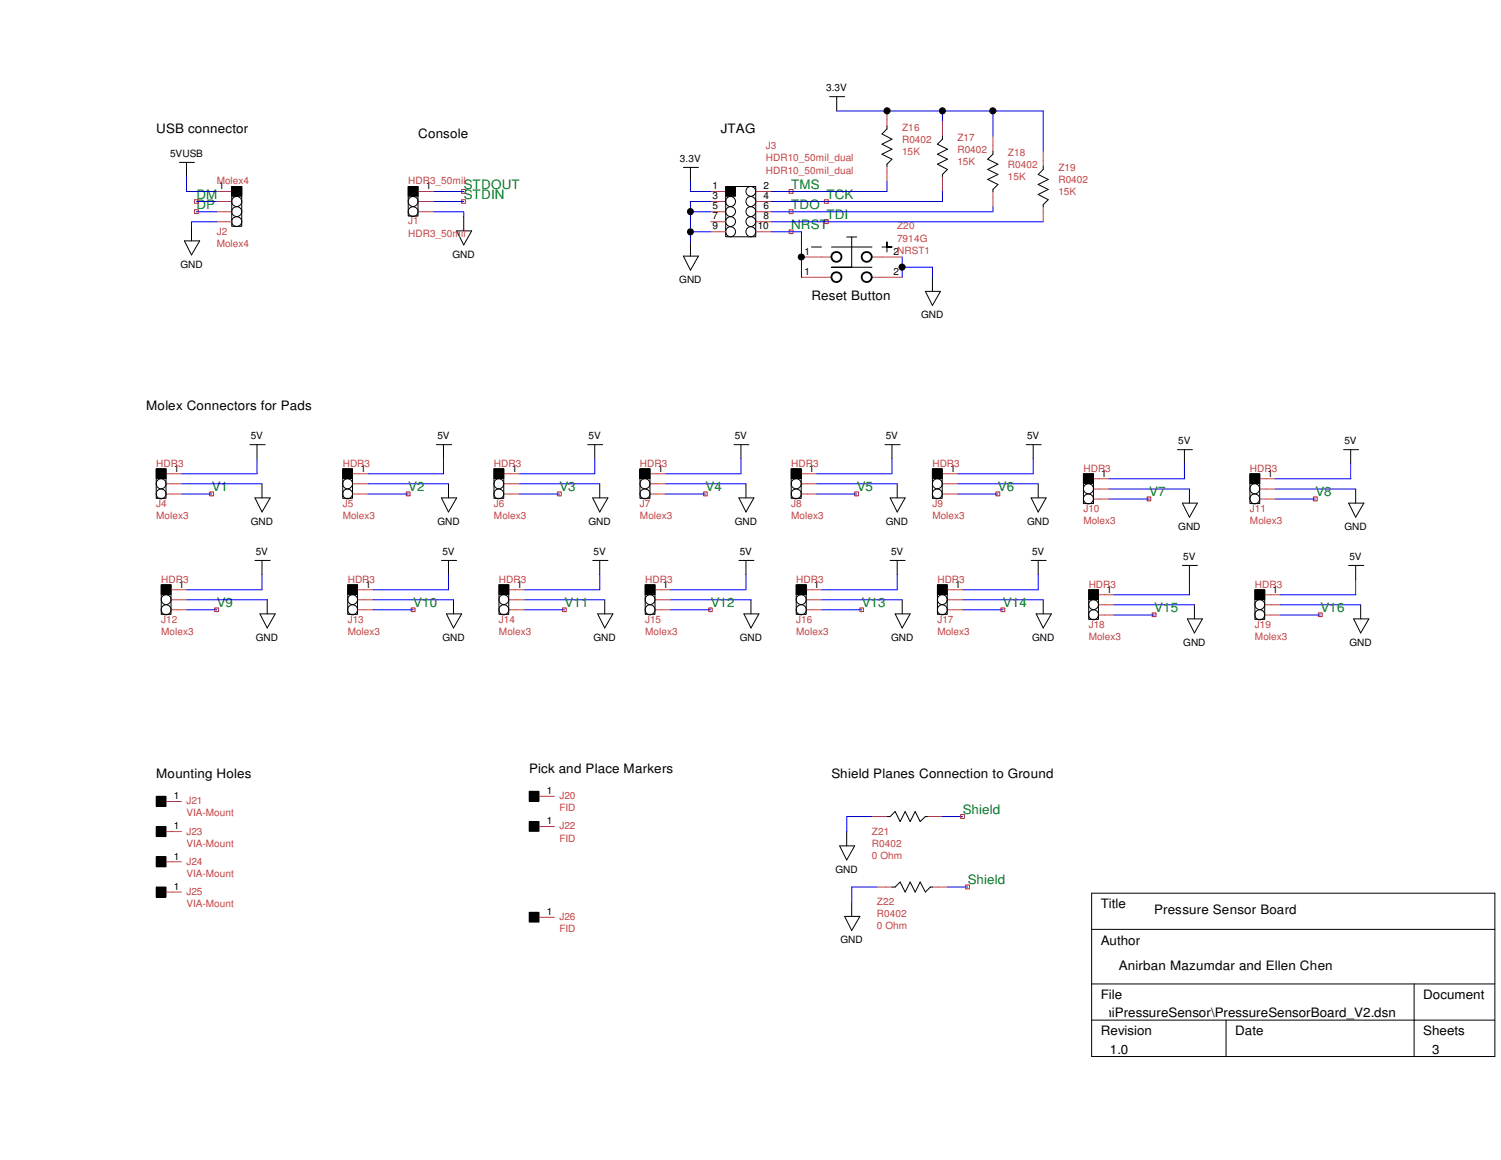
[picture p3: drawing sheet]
<svg xmlns="http://www.w3.org/2000/svg" width="279mm" height="216mm" viewBox="0 0 279 216" stroke-linecap="round" stroke-linejoin="round" font-family="sans-serif">
<g fill="none" stroke="#000" stroke-width=".19">
<path d="M154.4 18h2.8M155.7 18v2.7M33.4 30.2h2.8M34.7 30.2v2.7M43.1 34.7h1.9v1.8h-1.9zM43.1 34.7h1.9v7.4h-1.9zM76 34.7h1.8v1.8h-1.8zM76 34.7h1.8v5.5h-1.8zM127.2 31.2h2.8M128.5 31.2v2.6M135.1 34.7h1.8v1.8h-1.8zM135.1 34.7h5.6v9.4h-5.6z"/>
<path d="M165.1 23.5v.5l-.9 .9 1.8 1-1.8 .9 1.8 1-1.8 .9 1.8 .9-.9 1v.3M175.4 25.3v.6l-.9 .9 1.9 1-1.9 .9 1.9 .9-1.9 1 1.9 .9-1 1v.4M184.8 28.2v.5l-.9 .9 1.9 1-1.9 .9 1.9 1-1.9 .9 1.9 .9-1 1v.3M194.2 30.9v.6l-.9 1 1.8 .9-1.8 .9 1.8 1-1.8 .9 1.8 1-.9 .9v.4M34.3 44.8h2.9l-1.6 2.7zM35.6 42.2v2.6M85 43h2.8l-1.5 2.6zM86.3 40.3v2.7M127.2 47.7h2.8l-1.5 2.6zM128.5 45v2.7M151 46h1.9M154.8 46h7.5"/>
<path d="M157.6 44.1h1.9M158.5 44.1v5.6h-3.7h7.5M164.2 46h1.8h-.9v-1v1.9M172.3 54.2h2.7l-1.4 2.7zM173.6 51.6v2.6M29.1 87.2h1.8v1.9h-1.8zM29.1 87.2h1.8v5.6h-1.8zM46.5 82.8h2.9M47.5 92.7h2.8l-1.5 2.6zM47.8 82.8v2.6M48.8 90v2.7M63.8 87.2h1.8v1.9h-1.8z"/>
<path d="M63.8 87.2h1.8v5.6h-1.8zM81.2 82.8h2.9M82.2 92.7h2.8l-1.5 2.6zM82.5 82.8v2.6M83.5 90v2.7M91.9 87.2h1.9v1.9h-1.9zM91.9 87.2h1.9v5.6h-1.9zM109.4 82.8h2.8M110.3 92.7h2.9l-1.6 2.6zM110.7 82.8v2.6M111.6 90v2.7M119.1 87.2h1.9v1.9h-1.9z"/>
<path d="M119.1 87.2h1.9v5.6h-1.9zM136.6 82.8h2.8M137.5 92.7h2.8l-1.4 2.6zM137.9 82.8v2.6M138.9 90v2.7M147.3 87.2h1.8v1.9h-1.8zM147.3 87.2h1.8v5.6h-1.8zM164.7 82.8h2.9M165.7 92.7h2.8l-1.5 2.6zM166 82.8v2.6M167 90v2.7M173.6 87.2h1.8v1.9h-1.8z"/>
<path d="M173.6 87.2h1.8v5.6h-1.8zM191 82.8h2.8M191.9 92.7h2.8l-1.4 2.6zM192.3 82.8v2.6M193.3 90v2.7M201.7 88.2h1.8v1.8h-1.8zM201.7 88.2h1.8v5.5h-1.8zM219.2 83.7h2.8M220.1 93.6h2.8l-1.5 2.7zM220.5 83.7v2.6M221.4 91v2.6M232.7 88.2h1.8v1.8h-1.8z"/>
<path d="M232.7 88.2h1.8v5.5h-1.8zM250.1 83.7h2.8M251 93.6h2.9l-1.6 2.7zM251.4 83.7v2.6M252.3 91v2.6M30 108.8h1.8v1.9h-1.8zM30 108.8h1.8v5.5h-1.8zM47.5 104.3h2.8M48.4 114.3h2.8l-1.5 2.6zM48.8 104.3v2.6M49.7 111.6v2.7M64.7 108.8h1.8v1.9h-1.8z"/>
<path d="M64.7 108.8h1.8v5.5h-1.8zM82.2 104.3h2.8M83.1 114.3h2.8l-1.5 2.6zM83.5 104.3v2.6M84.4 111.6v2.7M92.9 108.8h1.8v1.9h-1.8zM92.9 108.8h1.8v5.5h-1.8zM110.3 104.3h2.9M111.3 114.3h2.8l-1.5 2.6zM111.6 104.3v2.6M112.6 111.6v2.7M120.1 108.8h1.8v1.9h-1.8z"/>
<path d="M120.1 108.8h1.8v5.5h-1.8zM137.5 104.3h2.8M138.5 114.3h2.8l-1.5 2.6zM138.9 104.3v2.6M139.8 111.6v2.7M148.2 108.8h1.9v1.9h-1.9zM148.2 108.8h1.9v5.5h-1.9zM165.7 104.3h2.8M166.6 114.3h2.8l-1.5 2.6zM167 104.3v2.6M167.9 111.6v2.7M174.5 108.8h1.8v1.9h-1.8z"/>
<path d="M174.5 108.8h1.8v5.5h-1.8zM191.9 104.3h2.8M192.9 114.3h2.8l-1.5 2.6zM193.3 104.3v2.6M194.2 111.6v2.7M202.6 109.8h1.9v1.8h-1.9zM202.6 109.8h1.9v5.5h-1.9zM220.1 105.2h2.8M221 115.2h2.8l-1.5 2.6zM221.4 105.2v2.7M222.3 112.6v2.6M233.6 109.8h1.8v1.8h-1.8z"/>
<path d="M233.6 109.8h1.8v5.5h-1.8zM251 105.2h2.9M252 115.2h2.8l-1.5 2.6zM252.3 105.2v2.7M253.3 112.6v2.6M29.1 148.2h1.8v1.9h-1.8zM29.1 153.8h1.8v1.9h-1.8zM29.1 159.5h1.8v1.8h-1.8zM98.5 147.3h1.8v1.8h-1.8zM98.5 152.9h1.8v1.8h-1.8zM156.3 157.4h2.8l-1.5 2.7zM157.6 154.8v2.6"/>
<path d="M165.1 152h.6l.9-1 1 1.9 .9-1.9 .9 1.9 .9-1.9 1 1.9 1-.9h.3M29.1 165.1h1.8v1.9h-1.8zM98.5 169.8h1.8v1.8h-1.8zM157.2 170.6h2.9l-1.6 2.6zM158.5 167.9v2.7M166 165.1h.6l1-.9 .9 1.8 .9-1.8 .9 1.8 1-1.8 1 1.8 .9-.9h.4M203.2 166.2h75.1v30.4h-75.1zM203.2 173h75.1M203.2 183.1h75.1M203.2 189.9h75.1M228.2 189.9v6.7M263.2 183.1v13.5"/>
<circle cx="44.1" cy="37.5" r=".94"/>
<circle cx="44.1" cy="39.4" r=".93"/>
<circle cx="76.9" cy="37.5" r=".93"/>
<circle cx="76.9" cy="39.4" r=".91"/>
<circle cx="128.5" cy="39.4" r=".56"/>
<circle cx="136" cy="37.5" r=".93"/>
<circle cx="136" cy="39.4" r=".91"/>
<circle cx="139.7" cy="37.5" r=".93"/>
<circle cx="139.8" cy="39.4" r=".91"/>
<circle cx="139.8" cy="35.6" r=".91"/>
<circle cx="165.1" cy="20.6" r=".57"/>
<circle cx="175.4" cy="20.6" r=".56"/>
<circle cx="184.8" cy="20.6" r=".57"/>
<circle cx="44.1" cy="41.3" r=".93"/>
<circle cx="128.5" cy="43.2" r=".56"/>
<circle cx="136" cy="43.1" r=".93"/>
<circle cx="136" cy="41.2" r=".91"/>
<circle cx="139.7" cy="43.1" r=".93"/>
<circle cx="139.8" cy="41.2" r=".91"/>
<circle cx="149.2" cy="47.9" r=".56"/>
<circle cx="167.9" cy="49.7" r=".57"/>
<circle cx="30" cy="90" r=".93"/>
<circle cx="30" cy="91.9" r=".91"/>
<circle cx="64.7" cy="90" r=".93"/>
<circle cx="64.7" cy="91.9" r=".91"/>
<circle cx="92.8" cy="90" r=".93"/>
<circle cx="92.9" cy="91.9" r=".91"/>
<circle cx="120.1" cy="90" r=".94"/>
<circle cx="120.1" cy="91.9" r=".93"/>
<circle cx="148.2" cy="90" r=".94"/>
<circle cx="148.2" cy="91.9" r=".93"/>
<circle cx="174.5" cy="90" r=".93"/>
<circle cx="174.5" cy="91.9" r=".91"/>
<circle cx="202.6" cy="91" r=".94"/>
<circle cx="202.6" cy="92.9" r=".93"/>
<circle cx="233.6" cy="91" r=".93"/>
<circle cx="233.6" cy="92.9" r=".91"/>
<circle cx="30.9" cy="113.5" r=".93"/>
<circle cx="30.9" cy="111.6" r=".91"/>
<circle cx="65.6" cy="113.5" r=".93"/>
<circle cx="65.6" cy="111.6" r=".91"/>
<circle cx="93.8" cy="113.5" r=".93"/>
<circle cx="93.8" cy="111.6" r=".91"/>
<circle cx="121" cy="113.5" r=".93"/>
<circle cx="121" cy="111.6" r=".91"/>
<circle cx="149.1" cy="113.5" r=".94"/>
<circle cx="149.1" cy="111.6" r=".93"/>
<circle cx="175.4" cy="113.5" r=".93"/>
<circle cx="175.4" cy="111.6" r=".91"/>
<circle cx="203.5" cy="114.4" r=".93"/>
<circle cx="203.6" cy="112.5" r=".91"/>
<circle cx="234.5" cy="114.4" r=".93"/>
<circle cx="234.5" cy="112.5" r=".91"/>
</g>
<g fill="none" stroke="#f00" stroke-width=".19">
<path d="M36.2 39h.7v.8h-.7zM36.2 37.2h.7v.6h-.7zM85.9 35.3h.8v.7h-.8zM85.9 37.2h.8v.6h-.8zM146.9 35.3h.7v.7h-.7zM146.9 39h.7v.8h-.7zM153.5 37.2h.7v.6h-.7zM146.9 42.8h.7v.7h-.7zM153.5 40.9h.7v.7h-.7zM39 91.6h.8v.7h-.8zM75.6 91.6h.7v.7h-.7zM103.8 91.6h.7v.7h-.7z"/>
<path d="M131 91.6h.7v.7h-.7zM159.1 91.6h.7v.7h-.7zM185.4 91.6h.7v.7h-.7zM213.5 92.5h.7v.7h-.7zM244.5 92.5h.7v.7h-.7zM40 113.2h.7v.6h-.7zM76.5 113.2h.8v.6h-.8zM104.7 113.2h.7v.6h-.7zM131.9 113.2h.7v.6h-.7zM160.1 113.2h.6v.6h-.6zM186.3 113.2h.7v.6h-.7zM214.5 114.1h.7v.7h-.7z"/>
<path d="M245.4 114.1h.7v.7h-.7zM178.8 151.6h.7v.7h-.7zM179.7 164.7h.8v.7h-.8z"/>
</g>
<g fill="none" stroke="#00f" stroke-width=".19">
<path d="M34.7 32.9v2.7h5.6M36.6 39.4h3.7M36.6 37.5h3.7M80.7 39.4h5.6v.9M80.7 37.5h5.6M80.7 35.6h5.6M128.5 39.4h3.8M128.5 33.8v1.8h3.8M132.3 37.5h-3.8v7.5M155.7 20.7h38.5v7.5M165.1 33.8v1.8h-21.5M175.4 35.6v1.9h-31.8"/>
<path d="M175.4 20.7v1.8M184.8 38.5v.9h-41.2M184.8 20.7v4.6M40.3 41.3h-4.7v.9M128.5 43.1h3.8M143.6 41.3h50.6M143.6 43.1h5.6v8.5M167.9 47.8v3.8M167.9 49.7h5.7v1.9M33.8 90h15M33.8 91.9h5.6M47.8 85.4v2.8h-14"/>
<path d="M68.5 90h15M68.5 91.9h7.5M82.5 85.4v2.8h-14M96.6 90h15M96.6 91.9h7.5M110.7 85.4v2.8h-14.1M123.8 90h15.1M123.8 91.9h7.5M137.9 85.4v2.8h-14.1M152 90h15M152 91.9h7.5M166 85.4v2.8h-14"/>
<path d="M178.2 90h15.1M178.2 91.9h7.6M192.3 85.4v2.8h-14.1M206.4 91h15M206.4 92.9h7.5M220.5 86.3v2.8h-14.1M237.4 91h14.9M237.4 92.9h7.5M251.4 86.3v2.8h-14M34.7 111.6h15M34.7 113.5h5.6M48.8 106.9v2.9h-14.1"/>
<path d="M69.4 111.6h15M69.4 113.5h7.5M83.5 106.9v2.9h-14.1M97.6 111.6h15M97.6 113.5h7.5M111.6 106.9v2.9h-14M124.8 111.6h15M124.8 113.5h7.5M138.9 106.9v2.9h-14.1M152.9 111.6h15M152.9 113.5h7.5M167 106.9v2.9h-14.1"/>
<path d="M179.2 111.6h15M179.2 113.5h7.5M193.3 106.9v2.9h-14.1M207.3 112.6h15M207.3 114.5h7.5M221.4 107.9v2.8h-14.1M238.3 112.6h15M238.3 114.5h7.5M252.3 107.9v2.8h-14M162.3 152h-4.7v2.8M175.4 152h3.8M163.2 165.1h-4.7v2.8"/>
<path d="M176.4 165.1h3.7"/>
</g>
<g fill="#000">
<path d="M43.1 34.7h1.9v1.8h-1.9z" fill-rule="evenodd"/>
<path d="M76 34.7h1.8v1.8h-1.8z" fill-rule="evenodd"/>
<path d="M135.1 34.7h1.8v1.8h-1.8z" fill-rule="evenodd"/>
<path d="M29.1 87.2h1.8v1.9h-1.8z" fill-rule="evenodd"/>
<path d="M63.8 87.2h1.8v1.9h-1.8z" fill-rule="evenodd"/>
<path d="M91.9 87.2h1.9v1.9h-1.9z" fill-rule="evenodd"/>
<path d="M119.1 87.2h1.9v1.9h-1.9z" fill-rule="evenodd"/>
<path d="M147.3 87.2h1.8v1.9h-1.8z" fill-rule="evenodd"/>
<path d="M173.6 87.2h1.8v1.9h-1.8z" fill-rule="evenodd"/>
<path d="M201.7 88.2h1.8v1.8h-1.8z" fill-rule="evenodd"/>
<path d="M232.7 88.2h1.8v1.8h-1.8z" fill-rule="evenodd"/>
<path d="M30 108.8h1.8v1.9h-1.8z" fill-rule="evenodd"/>
<path d="M64.7 108.8h1.8v1.9h-1.8z" fill-rule="evenodd"/>
<path d="M92.9 108.8h1.8v1.9h-1.8z" fill-rule="evenodd"/>
<path d="M120.1 108.8h1.8v1.9h-1.8z" fill-rule="evenodd"/>
<path d="M148.2 108.8h1.9v1.9h-1.9z" fill-rule="evenodd"/>
<path d="M174.5 108.8h1.8v1.9h-1.8z" fill-rule="evenodd"/>
<path d="M202.6 109.8h1.9v1.8h-1.9z" fill-rule="evenodd"/>
<path d="M233.6 109.8h1.8v1.8h-1.8z" fill-rule="evenodd"/>
<path d="M29.1 148.2h1.8v1.9h-1.8z" fill-rule="evenodd"/>
<path d="M29.1 153.8h1.8v1.9h-1.8z" fill-rule="evenodd"/>
<path d="M29.1 159.5h1.8v1.8h-1.8z" fill-rule="evenodd"/>
<path d="M98.5 147.3h1.8v1.8h-1.8z" fill-rule="evenodd"/>
<path d="M98.5 152.9h1.8v1.8h-1.8z" fill-rule="evenodd"/>
<path d="M29.1 165.1h1.8v1.9h-1.8z" fill-rule="evenodd"/>
<path d="M98.5 169.8h1.8v1.8h-1.8z" fill-rule="evenodd"/>
<circle cx="128.5" cy="39.4" r=".56"/>
<circle cx="165.1" cy="20.6" r=".57"/>
<circle cx="175.4" cy="20.6" r=".56"/>
<circle cx="184.8" cy="20.6" r=".57"/>
<circle cx="128.5" cy="43.2" r=".56"/>
<circle cx="149.2" cy="47.9" r=".56"/>
<circle cx="167.9" cy="49.7" r=".57"/>
</g>
<g fill="none" stroke="#c04040" stroke-width=".19">
<path d="M40.3 35.6h2.8M40.3 37.5h2.8M40.3 39.4h2.8M77.9 35.6h2.8M77.9 37.5h2.8M77.9 39.4h2.8M132.3 35.6h2.8M132.3 37.5h2.8M132.3 39.4h2.8M140.7 35.6h2.9M140.7 37.5h2.9M140.7 39.4h2.9"/>
<path d="M165.1 20.7v2.8M165.1 30.9v2.9M175.4 22.5v2.8M175.4 32.9v2.7M184.8 25.3v2.9M184.8 35.6v2.9M194.2 28.2v2.7M194.2 38.5v2.8M40.3 41.3h2.8M132.3 41.3h2.8M132.3 43.1h2.8M140.7 41.3h2.9"/>
<path d="M140.7 43.1h2.9M149.2 47.8h5.6M149.2 51.6h5.6M162.3 47.8h5.6M162.3 51.6h5.6M30.9 88.2h2.9M30.9 90h2.9M30.9 91.9h2.9M65.7 88.2h2.8M65.7 90h2.8M65.7 91.9h2.8M93.8 88.2h2.8"/>
<path d="M93.8 90h2.8M93.8 91.9h2.8M121 88.2h2.8M121 90h2.8M121 91.9h2.8M149.2 88.2h2.8M149.2 90h2.8M149.2 91.9h2.8M175.4 88.2h2.8M175.4 90h2.8M175.4 91.9h2.8M203.6 89.1h2.8"/>
<path d="M203.6 91h2.8M203.6 92.9h2.8M234.5 89.1h2.9M234.5 91h2.9M234.5 92.9h2.9M31.9 109.8h2.8M31.9 111.6h2.8M31.9 113.5h2.8M66.6 109.8h2.8M66.6 111.6h2.8M66.6 113.5h2.8M94.7 109.8h2.9"/>
<path d="M94.7 111.6h2.9M94.7 113.5h2.9M122 109.8h2.8M122 111.6h2.8M122 113.5h2.8M150.1 109.8h2.8M150.1 111.6h2.8M150.1 113.5h2.8M176.4 109.8h2.8M176.4 111.6h2.8M176.4 113.5h2.8M204.5 110.7h2.8"/>
<path d="M204.5 112.6h2.8M204.5 114.5h2.8M235.5 110.7h2.8M235.5 112.6h2.8M235.5 114.5h2.8M30.9 149.2h2.9M30.9 154.8h2.9M100.4 148.2h2.8M100.4 153.8h2.8M162.3 152h2.8M172.6 152h2.8M30.9 160.4h2.9"/>
<path d="M30.9 166h2.9M100.4 170.7h2.8M163.2 165.1h2.8M173.6 165.1h2.8"/>
</g>
<g fill="none" stroke="#000" stroke-width=".34">
<circle cx="155.7" cy="47.8" r=".93"/>
<circle cx="155.7" cy="51.6" r=".93"/>
<circle cx="161.3" cy="47.8" r=".93"/>
<circle cx="161.3" cy="51.6" r=".93"/>
</g>
<g font-size="2.4">
<text x="29.1" y="24.8">USB connector</text>
<text x="77.9" y="25.7">Console</text>
<text x="134.2" y="24.8">JTAG</text>
<text x="151" y="55.8">Reset Button</text>
<text x="27.2" y="76.4">Molex Connectors for Pads</text>
<text x="98.5" y="143.9">Pick and Place Markers</text>
<text x="29.1" y="144.9">Mounting Holes</text>
<text x="154.8" y="144.9">Shield Planes Connection to Ground</text>
<text x="204.9" y="169.1">Title</text>
<text x="214.8" y="170.2">Pressure Sensor Board</text>
<text x="204.9" y="175.8">Author</text>
<text x="204.9" y="185.9">File</text>
<text x="208.3" y="180.5">Anirban Mazumdar and Ellen Chen</text>
<text x="264.9" y="185.9">Document</text>
<text x="165.8" y="189.3">C:\Users\Yi Chen\Desktop\Design\AniPressureSensor\PressureSensorBoard_V2.dsn</text>
<text x="204.9" y="192.7">Revision</text>
<text x="206.6" y="196.1">1.0</text>
<text x="229.9" y="192.7">Date</text>
<text x="264.9" y="192.7">Sheets</text>
<text x="266.6" y="196.1">3</text>
</g>
<g font-size="2.4" fill="#008020">
<text x="86.3" y="35.1">STDOUT</text>
<text x="147.3" y="35.1">TMS</text>
<text x="36.6" y="38.9">DP</text>
<text x="36.6" y="37">DM</text>
<text x="86.3" y="37">STDIN</text>
<text x="147.3" y="38.9">TDO</text>
<text x="153.8" y="37">TCK</text>
<text x="153.8" y="40.7">TDI</text>
<text x="147.3" y="42.6">NRST</text>
<text x="39.4" y="91.4">V1</text>
<text x="76" y="91.4">V2</text>
<text x="104.1" y="91.4">V3</text>
<text x="131.3" y="91.4">V4</text>
<text x="159.5" y="91.4">V5</text>
<text x="185.8" y="91.4">V6</text>
<text x="213.9" y="92.3">V7</text>
<text x="244.9" y="92.3">V8</text>
<text x="40.3" y="112.9">V9</text>
<text x="76.9" y="112.9">V10</text>
<text x="105.1" y="112.9">V11</text>
<text x="132.3" y="112.9">V12</text>
<text x="160.4" y="112.9">V13</text>
<text x="186.7" y="112.9">V14</text>
<text x="214.8" y="113.9">V15</text>
<text x="245.8" y="113.9">V16</text>
<text x="179.2" y="151.4">Shield</text>
<text x="180.1" y="164.5">Shield</text>
</g>
<g font-size="1.9">
<text x="153.8" y="17">3.3V</text>
<text x="31.7" y="29.2">5VUSB</text>
<text x="40.7" y="35.2">1</text>
<text x="79.3" y="35.2">1</text>
<text x="126.6" y="30.1">3.3V</text>
<text x="132.6" y="35.2">1</text>
<text x="142.1" y="35.2">2</text>
<text x="132.6" y="37.1">3</text>
<text x="132.6" y="39">5</text>
<text x="132.6" y="40.9">7</text>
<text x="142.1" y="37.1">4</text>
<text x="142.1" y="39">6</text>
<text x="142.1" y="40.9">8</text>
<text x="84.2" y="48">GND</text>
<text x="132.6" y="42.7">9</text>
<text x="141.1" y="42.7">10</text>
<text x="149.7" y="47.4">1</text>
<text x="166.3" y="47.4">2NRST1</text>
<text x="33.6" y="49.8">GND</text>
<text x="126.4" y="52.6">GND</text>
<text x="149.7" y="51.2">1</text>
<text x="166.3" y="51.2">2</text>
<text x="171.4" y="59.2">GND</text>
<text x="46.7" y="81.7">5V</text>
<text x="81.4" y="81.7">5V</text>
<text x="109.6" y="81.7">5V</text>
<text x="136.8" y="81.7">5V</text>
<text x="164.9" y="81.7">5V</text>
<text x="191.2" y="81.7">5V</text>
<text x="219.3" y="82.7">5V</text>
<text x="250.3" y="82.7">5V</text>
<text x="32.4" y="87.8">1</text>
<text x="67.1" y="87.8">1</text>
<text x="95.2" y="87.8">1</text>
<text x="122.4" y="87.8">1</text>
<text x="150.6" y="87.8">1</text>
<text x="176.9" y="87.8">1</text>
<text x="205" y="88.7">1</text>
<text x="236" y="88.7">1</text>
<text x="46.7" y="97.7">GND</text>
<text x="81.4" y="97.7">GND</text>
<text x="109.6" y="97.7">GND</text>
<text x="136.8" y="97.7">GND</text>
<text x="164.9" y="97.7">GND</text>
<text x="191.2" y="97.7">GND</text>
<text x="219.3" y="98.6">GND</text>
<text x="250.3" y="98.6">GND</text>
<text x="47.6" y="103.3">5V</text>
<text x="82.3" y="103.3">5V</text>
<text x="110.5" y="103.3">5V</text>
<text x="137.7" y="103.3">5V</text>
<text x="165.9" y="103.3">5V</text>
<text x="192.1" y="103.3">5V</text>
<text x="220.3" y="104.3">5V</text>
<text x="251.2" y="104.3">5V</text>
<text x="33.3" y="109.3">1</text>
<text x="68" y="109.3">1</text>
<text x="96.2" y="109.3">1</text>
<text x="123.4" y="109.3">1</text>
<text x="151.5" y="109.3">1</text>
<text x="177.8" y="109.3">1</text>
<text x="206" y="110.3">1</text>
<text x="236.9" y="110.3">1</text>
<text x="47.6" y="119.3">GND</text>
<text x="82.3" y="119.3">GND</text>
<text x="110.5" y="119.3">GND</text>
<text x="137.7" y="119.3">GND</text>
<text x="165.9" y="119.3">GND</text>
<text x="192.1" y="119.3">GND</text>
<text x="220.3" y="120.2">GND</text>
<text x="251.2" y="120.2">GND</text>
<text x="32.3" y="148.8">1</text>
<text x="101.8" y="147.8">1</text>
<text x="32.3" y="154.3">1</text>
<text x="101.8" y="153.4">1</text>
<text x="32.3" y="160">1</text>
<text x="32.3" y="165.6">1</text>
<text x="155.5" y="162.4">GND</text>
<text x="101.8" y="170.3">1</text>
<text x="156.5" y="175.5">GND</text>
</g>
<g font-size="1.9" fill="#c04040">
<text x="142.6" y="27.7">J3</text>
<text x="142.6" y="30">HDR10_50mil_dual</text>
<text x="167.9" y="24.3">Z16</text>
<text x="167.9" y="26.6">R0402</text>
<text x="167.9" y="28.8">15K</text>
<text x="178.2" y="26.2">Z17</text>
<text x="178.2" y="28.5">R0402</text>
<text x="187.6" y="29">Z18</text>
<text x="40.3" y="34.3">Molex4</text>
<text x="76" y="34.3">HDR3_50mil</text>
<text x="142.6" y="32.4">HDR10_50mil_dual</text>
<text x="178.2" y="30.7">15K</text>
<text x="187.6" y="31.3">R0402</text>
<text x="187.6" y="33.5">15K</text>
<text x="197" y="31.8">Z19</text>
<text x="197" y="34.1">R0402</text>
<text x="76" y="41.8">J1</text>
<text x="197" y="36.4">15K</text>
<text x="40.3" y="43.7">J2</text>
<text x="40.3" y="45.9">Molex4</text>
<text x="76" y="44">HDR3_50mil</text>
<text x="167" y="42.7">Z20</text>
<text x="167" y="45">7914G</text>
<text x="29.1" y="86.8">HDR3</text>
<text x="63.8" y="86.8">HDR3</text>
<text x="91.9" y="86.8">HDR3</text>
<text x="119.1" y="86.8">HDR3</text>
<text x="147.3" y="86.8">HDR3</text>
<text x="173.6" y="86.8">HDR3</text>
<text x="201.7" y="87.8">HDR3</text>
<text x="232.7" y="87.8">HDR3</text>
<text x="29.1" y="94.3">J4</text>
<text x="63.8" y="94.3">J5</text>
<text x="91.9" y="94.3">J6</text>
<text x="119.1" y="94.3">J7</text>
<text x="147.3" y="94.3">J8</text>
<text x="173.6" y="94.3">J9</text>
<text x="201.7" y="95.2">J10</text>
<text x="232.7" y="95.2">J11</text>
<text x="29.1" y="96.6">Molex3</text>
<text x="63.8" y="96.6">Molex3</text>
<text x="91.9" y="96.6">Molex3</text>
<text x="119.1" y="96.6">Molex3</text>
<text x="147.3" y="96.6">Molex3</text>
<text x="173.6" y="96.6">Molex3</text>
<text x="201.7" y="97.5">Molex3</text>
<text x="232.7" y="97.5">Molex3</text>
<text x="30" y="108.4">HDR3</text>
<text x="64.7" y="108.4">HDR3</text>
<text x="92.9" y="108.4">HDR3</text>
<text x="120.1" y="108.4">HDR3</text>
<text x="148.2" y="108.4">HDR3</text>
<text x="174.5" y="108.4">HDR3</text>
<text x="202.6" y="109.3">HDR3</text>
<text x="233.6" y="109.3">HDR3</text>
<text x="30" y="115.9">J12</text>
<text x="30" y="118.2">Molex3</text>
<text x="64.7" y="115.9">J13</text>
<text x="64.7" y="118.2">Molex3</text>
<text x="92.9" y="115.9">J14</text>
<text x="92.9" y="118.2">Molex3</text>
<text x="120.1" y="115.9">J15</text>
<text x="120.1" y="118.2">Molex3</text>
<text x="148.2" y="115.9">J16</text>
<text x="148.2" y="118.2">Molex3</text>
<text x="174.5" y="115.9">J17</text>
<text x="174.5" y="118.2">Molex3</text>
<text x="202.6" y="116.8">J18</text>
<text x="202.6" y="119.1">Molex3</text>
<text x="233.6" y="116.8">J19</text>
<text x="233.6" y="119.1">Molex3</text>
<text x="34.7" y="149.7">J21</text>
<text x="104.1" y="148.8">J20</text>
<text x="34.7" y="151.9">VIA-Mount</text>
<text x="34.7" y="155.3">J23</text>
<text x="104.1" y="151">FID</text>
<text x="104.1" y="154.3">J22</text>
<text x="162.3" y="155.3">Z21</text>
<text x="34.7" y="157.6">VIA-Mount</text>
<text x="34.7" y="161">J24</text>
<text x="104.1" y="156.6">FID</text>
<text x="162.3" y="157.6">R0402</text>
<text x="162.3" y="159.8">0 Ohm</text>
<text x="34.7" y="163.2">VIA-Mount</text>
<text x="34.7" y="166.6">J25</text>
<text x="34.7" y="168.8">VIA-Mount</text>
<text x="104.1" y="171.2">J26</text>
<text x="104.1" y="173.5">FID</text>
<text x="163.2" y="168.4">Z22</text>
<text x="163.2" y="170.7">R0402</text>
<text x="163.2" y="172.9">0 Ohm</text>
</g>
</svg>
